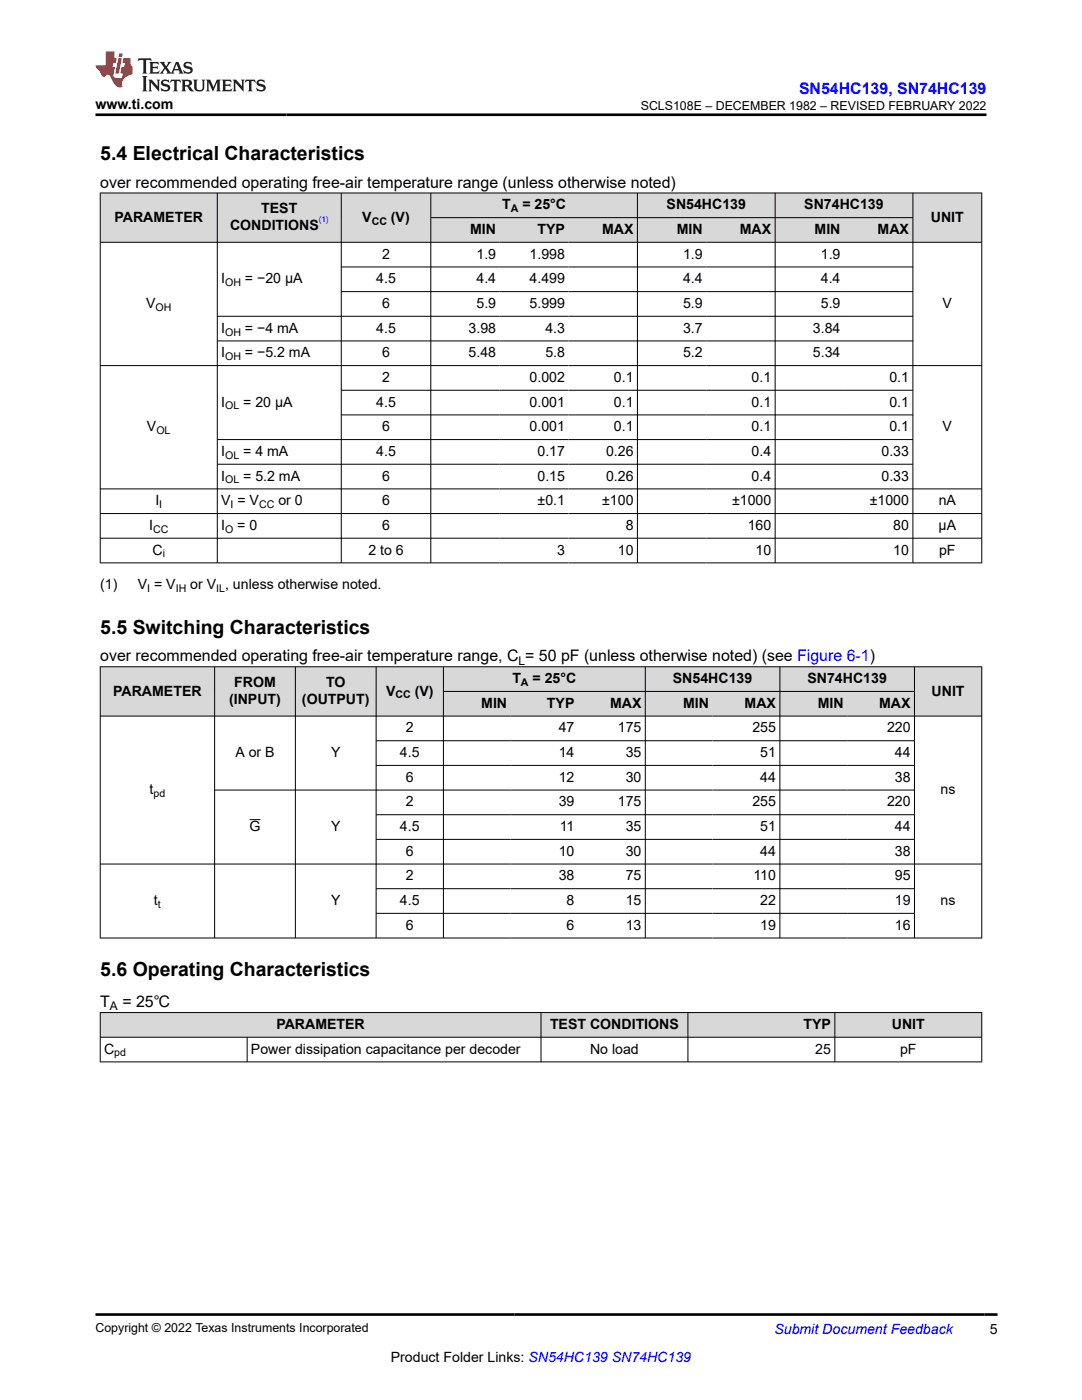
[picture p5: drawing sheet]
<svg xmlns="http://www.w3.org/2000/svg" width="216mm" height="279mm" viewBox="0 0 216 279" stroke-linecap="round" stroke-linejoin="round" font-family="sans-serif">
<g fill="#d8d8d8">
<path d="M20 38.5h175.9v4.9h-175.9z" fill-rule="evenodd"/>
<path d="M20.1 38.6h23.2v9.7h-23.2z" fill-rule="evenodd"/>
<path d="M43.4 38.6h24.6v9.7h-24.6z" fill-rule="evenodd"/>
<path d="M68.2 38.6h17.7v9.7h-17.7z" fill-rule="evenodd"/>
<path d="M86 38.6h41.1v4.8h-41.1z" fill-rule="evenodd"/>
<path d="M127.3 38.6h27.3v4.8h-27.3z" fill-rule="evenodd"/>
<path d="M154.7 38.6h27.4v4.8h-27.4z" fill-rule="evenodd"/>
<path d="M182.2 38.6h13.6v9.7h-13.6z" fill-rule="evenodd"/>
<path d="M86 43.5h13.7v4.8h-13.7z" fill-rule="evenodd"/>
<path d="M99.7 43.5h13.7v4.8h-13.7z" fill-rule="evenodd"/>
<path d="M113.4 43.5h13.7v4.8h-13.7z" fill-rule="evenodd"/>
<path d="M127.3 43.5h13.6v4.8h-13.6z" fill-rule="evenodd"/>
<path d="M140.9 43.5h13.7v4.8h-13.7z" fill-rule="evenodd"/>
<path d="M154.7 43.5h13.7v4.8h-13.7z" fill-rule="evenodd"/>
<path d="M168.4 43.5h13.7v4.8h-13.7z" fill-rule="evenodd"/>
</g>
<g fill="none" stroke="#000" stroke-width=".2">
<path d="M19.9 38.5h176.1M20 38.5v73.9M43.4 38.5v73.9M68.1 38.5v73.9M86 38.5v73.9M127.2 38.5v73.9M154.7 38.5v73.9M182.2 38.5v73.9M195.9 38.5v73.9M19.9 48.4h176.1M68.1 53.3h114.1M68.1 58.2h114.1"/>
<path d="M86 43.4h96.2M19.9 73h176.1M43.4 68h138.8M68.1 77.9h114.1M182.2 63.1h-138.8M19.9 97.6h176.1M43.4 92.6h138.8M68.1 82.8h114.1M182.2 87.7h-138.8M19.9 102.5h176.1M19.9 107.4h176.1M19.9 112.3h176.1"/>
</g>
<g fill="#d8d8d8">
<path d="M20 133.1h175.9v4.9h-175.9z" fill-rule="evenodd"/>
<path d="M20.1 133.1h22.7v9.7h-22.7z" fill-rule="evenodd"/>
<path d="M42.9 133.1h16v9.7h-16z" fill-rule="evenodd"/>
<path d="M59 133.1h16v9.7h-16z" fill-rule="evenodd"/>
<path d="M75.1 133.1h13.3v9.7h-13.3z" fill-rule="evenodd"/>
<path d="M88.5 133.1h40.2v4.8h-40.2z" fill-rule="evenodd"/>
<path d="M128.8 133.1h26.8v4.8h-26.8z" fill-rule="evenodd"/>
<path d="M155.7 133.1h26.7v4.8h-26.7z" fill-rule="evenodd"/>
<path d="M182.5 133.1h13.3v9.7h-13.3z" fill-rule="evenodd"/>
<path d="M88.5 138.1h13.4v4.7h-13.4z" fill-rule="evenodd"/>
<path d="M101.9 138.1h13.4v4.7h-13.4z" fill-rule="evenodd"/>
<path d="M115.3 138.1h13.4v4.7h-13.4z" fill-rule="evenodd"/>
<path d="M128.8 138.1h13.4v4.7h-13.4z" fill-rule="evenodd"/>
<path d="M142.2 138.1h13.4v4.7h-13.4z" fill-rule="evenodd"/>
<path d="M155.7 138.1h13.3v4.7h-13.3z" fill-rule="evenodd"/>
<path d="M169 138.1h13.4v4.7h-13.4z" fill-rule="evenodd"/>
</g>
<g fill="none" stroke="#000" stroke-width=".2">
<path d="M19.9 133.1h176.1M20 133v54.3M42.8 133v54.3M58.9 133v54.3M75.1 133v54.3M88.5 133v54.3M88.5 138h94M128.8 133v54.3M155.6 133v54.3M182.5 133v54.3M195.9 133v54.3M19.9 142.9h176.1"/>
<path d="M75.1 147.8h107.4M75.1 152.8h107.4M182.5 157.7h-139.7M19.9 172.4h176.1M49.8 163.6h2.2M75.1 162.6h107.4M75.1 167.5h107.4M75.1 177.4h107.4M19.9 187.2h176.1M75.1 182.3h107.4"/>
</g>
<g fill="#d8d8d8">
<path d="M20 202.1h175.9v4.9h-175.9z" fill-rule="evenodd"/>
<path d="M20.1 202.1h87.8v4.8h-87.8z" fill-rule="evenodd"/>
<path d="M108 202.1h29.2v4.8h-29.2z" fill-rule="evenodd"/>
<path d="M137.3 202.1h29.2v4.8h-29.2z" fill-rule="evenodd"/>
<path d="M166.6 202.1h29.2v4.8h-29.2z" fill-rule="evenodd"/>
</g>
<path d="M19.9 202.1h176.1M19.9 207h176.1M19.9 211.9h176.1M20 202v10M49.3 207v5M107.9 202v10M137.3 202v10M166.6 202v10M195.9 202v10" fill="none" stroke="#000" stroke-width=".2"/>
<path d="M27.7 11.6l-.2 .6 .5-.2h.6v.1v2.2l-.2 .4h1l-.2-.4v-2.2v-.1h.5l.5 .2-.1-.6zM29.8 12.4l.2 .3v1.6l-.2 .4h1.9l.1-.6a1.08 1.08 0 0 1-1.3 .2v-.7h.6l.4 .2v-.7l-.4 .2h-.6v-.5l.2-.2a1 1 0 0 1 1 .3l-.1-.5zM31.8 12.4l1 1.1-1 1.2h.9l-.2-.2 .4-.8 .5 .8-.2 .2h1.6l-.2-.2 .1-.5h1l.1 .5-.1 .2h.9l-.2-.4-.8-1.9h-.5l-1 2.1-.8-1.1 .9-1h-.8l.2 .2-.5 .6-.3-.6 .1-.2zM35.2 12.8l.4 1h-.8zM36.8 12.5a.65 .65 0 0 0-.2 .7 .65 .65 0 0 0 .6 .5l.7 .1 .1 .3a.79 .79 0 0 1-.7 .4 .79 .79 0 0 1-.7-.5l.1 .7 .2-.1a.93 .93 0 0 0 1.1 0 .93 .93 0 0 0 .4-.9 1.46 1.46 0 0 0-1.2-.6l-.1-.3a1.09 1.09 0 0 1 1.2 .2l-.2-.6-.1 .1-.6-.2zM28.4 15.2l.2 .4v2.2l-.2 .4h1l-.2-.4v-2.2l.2-.4zM29.6 15.9l.2 .4v1.5l-.2 .4h.8l-.3-.4v-1.3l1.7 1.8v-2l.2-.4h-.8l.2 .2 .1 1.1-1.2-1.3zM32.3 16a.65 .65 0 0 0-.2 .8 .65 .65 0 0 0 .7 .4l.6 .2 .1 .2a.79 .79 0 0 1-.7 .4 .79 .79 0 0 1-.7-.5l.1 .7 .2-.1a.93 .93 0 0 0 1.1 .1 .93 .93 0 0 0 .4-1 1.46 1.46 0 0 0-1.2-.5l-.1-.4a1.09 1.09 0 0 1 1.2 .2l-.2-.6-.1 .1-.6-.1zM34.1 15.9l-.1 .6a.63 .63 0 0 1 .7-.3l.1 1.6-.3 .4h1l-.2-.4v-1.6a.66 .66 0 0 1 .8 .3l-.1-.6zM36.2 15.9l.2 .4v1.5l-.2 .4h.9l-.2-.2v-.7h.5l.1 .2a.79 .79 0 0 0 1.2 .6l-1-.9a.61 .61 0 0 0 .6-.6 .61 .61 0 0 0-.5-.7zM36.9 16.2h.2a.47 .47 0 0 1 .5 .1 .47 .47 0 0 1 .1 .5l-.2 .1-.6 .1zM38.5 15.9l.2 .2a2.27 2.27 0 0 0 .4 2 1.04 1.04 0 0 0 1.7-.7v-1.3l.2-.2h-.8l.2 .4v1.1a.6 .6 0 0 1-.6 .6 .6 .6 0 0 1-.6-.6v-1.1l.3-.4zM41.1 15.9l.2 .4v1.5l-.2 .4h.7l-.2-.4v-1.4l.9 1.9 .8-1.9v1.4l-.2 .4h1l-.3-.4v-1.5l.3-.4h-.8l-.7 1.5-.7-1.5zM44.3 15.9l.2 .4v1.5l-.2 .4h1.9l.1-.6a1.09 1.09 0 0 1-1.3 .2v-.7h.6l.4 .2v-.6l-.4 .2h-.6v-.6l.2-.1a1.01 1.01 0 0 1 1 .3l-.1-.6zM46.4 15.9l.3 .4v1.5l-.3 .4h.8l-.2-.4v-1.3l1.6 1.8v-2l.2-.4h-.7l.2 .2v1.1l-1.2-1.3zM49 15.9l-.1 .6a.63 .63 0 0 1 .8-.3v1.6l-.3 .4h1l-.2-.4v-1.6a.66 .66 0 0 1 .8 .3l-.1-.6zM51.4 16a.65 .65 0 0 0-.2 .8 .65 .65 0 0 0 .6 .4l.6 .2 .2 .2a.79 .79 0 0 1-.8 .4 .79 .79 0 0 1-.6-.5l.1 .7 .2-.1a.93 .93 0 0 0 1 .1 .93 .93 0 0 0 .5-1 1.46 1.46 0 0 0-1.3-.5l-.1-.4a1.09 1.09 0 0 1 1.3 .2l-.2-.6-.2 .1-.5-.1z" fill="#231f20"/>
<path d="M21.1 10.3v2.7h-2.1l.1 .4 .9 1a.95 .95 0 0 0 .9 .9 .59 .59 0 0 1 .6-.4 .59 .59 0 0 1 .5 .3l.4 .8a1.59 1.59 0 0 0 2.1 1.4 1.61 1.61 0 0 1 1-2.3l1-.3-.1-1.5a1.59 1.59 0 0 1-.4-1.7h-1.4l-.2 .9h.5l-.1 .9h-.5l-.2 .9v.3l.4 .1-.2 .9h-.6a.73 .73 0 0 1-1.1-.7l.3-1.5h-.5l.2-.9h.5l.2-.9h-.5v-1.3zM23.6 11.6l-.6 3.1h.7l.6-3.1zM23.8 10.7l-.1 .6h.7l.1-.6z" fill="#ed1c24"/>
<path d="M19 22.9h177.8M19 262.3h180" fill="none" stroke="#000" stroke-width=".53"/>
<g font-size="3.9">
<text x="20" y="32">5.4 Electrical Characteristics</text>
<text x="20" y="126.6">5.5 Switching Characteristics</text>
<text x="20" y="194.9">5.6 Operating Characteristics</text>
</g>
<text font-size="3.2" fill="#00f" x="159.4" y="18.7">SN54HC139, SN74HC139</text>
<g font-size="3.2">
<text x="20" y="37.5">over recommended operating free-air temperature range (unless otherwise noted)</text>
<text x="20" y="132">over recommended operating free-air temperature range, C = 50 pF (unless otherwise noted) (see Figure 6-1)</text>
<text x="20" y="201">T</text>
<text x="24.4" y="201">= 25℃</text>
</g>
<g font-size="2.8">
<text x="19" y="21.8">www.ti.com</text>
<text x="100.2" y="41.8">T</text>
<text x="104.2" y="41.8">= 25°C</text>
<text x="133" y="41.8">SN54HC139</text>
<text x="160.5" y="41.8">SN74HC139</text>
<text x="22.8" y="44.2">PARAMETER</text>
<text x="45.9" y="45.9">CONDITIONS</text>
<text x="52.1" y="42.6">TEST</text>
<text x="72.3" y="44.2">V</text>
<text x="78" y="44.2">(V)</text>
<text x="93.8" y="46.7">MIN</text>
<text x="107.3" y="46.7">TYP</text>
<text x="120.1" y="46.7">MAX</text>
<text x="135.1" y="46.7">MIN</text>
<text x="147.6" y="46.7">MAX</text>
<text x="162.5" y="46.7">MIN</text>
<text x="175.1" y="46.7">MAX</text>
<text x="185.7" y="44.2">UNIT</text>
<text x="76.2" y="51.6">2</text>
<text x="95.1" y="51.6">1.9</text>
<text x="105.7" y="51.6">1.998</text>
<text x="136.3" y="51.6">1.9</text>
<text x="163.8" y="51.6">1.9</text>
<text x="44.1" y="56.6">I</text>
<text x="48.9" y="56.6">= −20 μA</text>
<text x="75.1" y="56.6">4.5</text>
<text x="95.1" y="56.6">4.4</text>
<text x="105.7" y="56.6">4.499</text>
<text x="136.3" y="56.6">4.4</text>
<text x="163.8" y="56.6">4.4</text>
<text x="29.2" y="61.5">V</text>
<text x="76.2" y="61.5">6</text>
<text x="95.1" y="61.5">5.9</text>
<text x="105.7" y="61.5">5.999</text>
<text x="136.3" y="61.5">5.9</text>
<text x="163.8" y="61.5">5.9</text>
<text x="188.1" y="61.5">V</text>
<text x="44.1" y="66.4">I</text>
<text x="44.1" y="71.3">I</text>
<text x="48.9" y="66.4">= −4 mA</text>
<text x="48.9" y="71.3">= −5.2 mA</text>
<text x="75.1" y="66.4">4.5</text>
<text x="76.2" y="71.3">6</text>
<text x="93.5" y="66.4">3.98</text>
<text x="93.5" y="71.3">5.48</text>
<text x="108.8" y="66.4">4.3</text>
<text x="108.8" y="71.3">5.8</text>
<text x="136.3" y="66.4">3.7</text>
<text x="136.3" y="71.3">5.2</text>
<text x="162.2" y="66.4">3.84</text>
<text x="162.2" y="71.3">5.34</text>
<text x="76.2" y="76.2">2</text>
<text x="105.7" y="76.2">0.002</text>
<text x="122.5" y="76.2">0.1</text>
<text x="150" y="76.2">0.1</text>
<text x="177.5" y="76.2">0.1</text>
<text x="44.1" y="81.2">I</text>
<text x="48.5" y="81.2">= 20 μA</text>
<text x="75.1" y="81.2">4.5</text>
<text x="105.7" y="81.2">0.001</text>
<text x="122.5" y="81.2">0.1</text>
<text x="150" y="81.2">0.1</text>
<text x="177.5" y="81.2">0.1</text>
<text x="29.3" y="86.1">V</text>
<text x="76.2" y="86.1">6</text>
<text x="105.7" y="86.1">0.001</text>
<text x="122.5" y="86.1">0.1</text>
<text x="150" y="86.1">0.1</text>
<text x="177.5" y="86.1">0.1</text>
<text x="188.1" y="86.1">V</text>
<text x="44.1" y="91">I</text>
<text x="44.1" y="95.9">I</text>
<text x="48.5" y="91">= 4 mA</text>
<text x="48.5" y="95.9">= 5.2 mA</text>
<text x="75.1" y="91">4.5</text>
<text x="76.2" y="95.9">6</text>
<text x="107.2" y="91">0.17</text>
<text x="107.2" y="95.9">0.15</text>
<text x="120.9" y="91">0.26</text>
<text x="120.9" y="95.9">0.26</text>
<text x="150" y="91">0.4</text>
<text x="150" y="95.9">0.4</text>
<text x="175.9" y="91">0.33</text>
<text x="175.9" y="95.9">0.33</text>
<text x="31" y="100.8">I</text>
<text x="44.1" y="100.8">V = V</text>
<text x="55.5" y="100.8">or 0</text>
<text x="76.2" y="100.8">6</text>
<text x="107.3" y="100.8">±0.1</text>
<text x="120.2" y="100.8">±100</text>
<text x="146.1" y="100.8">±1000</text>
<text x="173.6" y="100.8">±1000</text>
<text x="187.3" y="100.8">nA</text>
<text x="29.8" y="105.8">I</text>
<text x="44.1" y="105.8">I</text>
<text x="47.3" y="105.8">= 0</text>
<text x="76.2" y="105.8">6</text>
<text x="124.9" y="105.8">8</text>
<text x="149.2" y="105.8">160</text>
<text x="178.3" y="105.8">80</text>
<text x="187.3" y="105.8">μA</text>
<text x="30.4" y="110.7">C</text>
<text x="73.5" y="110.7">2 to 6</text>
<text x="111.2" y="110.7">3</text>
<text x="123.3" y="110.7">10</text>
<text x="150.8" y="110.7">10</text>
<text x="178.3" y="110.7">10</text>
<text x="187.4" y="110.7">pF</text>
<text x="20" y="117.5">(1)</text>
<text x="27.5" y="117.5">V = V</text>
<text x="38" y="117.5">or V , unless otherwise noted.</text>
<text x="46.7" y="137.1">FROM</text>
<text x="65.1" y="137.1">TO</text>
<text x="102.2" y="136.3">T</text>
<text x="106.3" y="136.3">= 25°C</text>
<text x="134.3" y="136.3">SN54HC139</text>
<text x="161.1" y="136.3">SN74HC139</text>
<text x="22.6" y="138.8">PARAMETER</text>
<text x="45.7" y="140.5">(INPUT)</text>
<text x="60.3" y="140.5">(OUTPUT)</text>
<text x="77" y="138.8">V</text>
<text x="82.7" y="138.8">(V)</text>
<text x="96" y="141.3">MIN</text>
<text x="109.1" y="141.3">TYP</text>
<text x="121.7" y="141.3">MAX</text>
<text x="136.3" y="141.3">MIN</text>
<text x="148.6" y="141.3">MAX</text>
<text x="163.2" y="141.3">MIN</text>
<text x="175.4" y="141.3">MAX</text>
<text x="185.9" y="138.8">UNIT</text>
<text x="81" y="146.2">2</text>
<text x="111.5" y="146.2">47</text>
<text x="123.3" y="146.2">175</text>
<text x="150.1" y="146.2">255</text>
<text x="177" y="146.2">220</text>
<text x="47" y="151.1">A or B</text>
<text x="66.1" y="151.1">Y</text>
<text x="79.8" y="151.1">4.5</text>
<text x="111.5" y="151.1">14</text>
<text x="124.9" y="151.1">35</text>
<text x="151.7" y="151.1">51</text>
<text x="178.6" y="151.1">44</text>
<text x="29.8" y="158.5">t</text>
<text x="81" y="160.9">2</text>
<text x="81" y="156">6</text>
<text x="111.5" y="156">12</text>
<text x="111.5" y="160.9">39</text>
<text x="123.3" y="160.9">175</text>
<text x="124.9" y="156">30</text>
<text x="150.1" y="160.9">255</text>
<text x="151.7" y="156">44</text>
<text x="177" y="160.9">220</text>
<text x="178.6" y="156">38</text>
<text x="187.7" y="158.5">ns</text>
<text x="49.8" y="165.9">G</text>
<text x="66.1" y="165.9">Y</text>
<text x="79.8" y="165.9">4.5</text>
<text x="111.7" y="165.9">11</text>
<text x="124.9" y="165.9">35</text>
<text x="151.7" y="165.9">51</text>
<text x="178.6" y="165.9">44</text>
<text x="81" y="170.8">6</text>
<text x="111.5" y="170.8">10</text>
<text x="124.9" y="170.8">30</text>
<text x="151.7" y="170.8">44</text>
<text x="178.6" y="170.8">38</text>
<text x="81" y="175.7">2</text>
<text x="111.5" y="175.7">38</text>
<text x="124.9" y="175.7">75</text>
<text x="150.4" y="175.7">110</text>
<text x="178.6" y="175.7">95</text>
<text x="30.7" y="180.6">t</text>
<text x="66.1" y="180.6">Y</text>
<text x="79.8" y="180.6">4.5</text>
<text x="81" y="185.6">6</text>
<text x="113.1" y="180.6">8</text>
<text x="113.1" y="185.6">6</text>
<text x="124.9" y="180.6">15</text>
<text x="124.9" y="185.6">13</text>
<text x="151.7" y="180.6">22</text>
<text x="151.7" y="185.6">19</text>
<text x="178.6" y="180.6">19</text>
<text x="178.6" y="185.6">16</text>
<text x="187.7" y="180.6">ns</text>
<text x="55.1" y="205.4">PARAMETER</text>
<text x="109.8" y="205.4">TEST CONDITIONS</text>
<text x="160.3" y="205.4">TYP</text>
<text x="178" y="205.4">UNIT</text>
<text x="20.8" y="210.3">C</text>
<text x="50.1" y="210.3">Power dissipation capacitance per decoder</text>
<text x="117.7" y="210.3">No load</text>
<text x="162.7" y="210.3">25</text>
<text x="179.6" y="210.3">pF</text>
<text x="197.5" y="266.1">5</text>
<text x="78" y="271.7">Product Folder Links: SN54HC139 SN74HC139</text>
</g>
<text font-size="2.8" fill="#00f" x="154.5" y="266.2">Submit Document Feedback</text>
<g font-size="2.5">
<text x="127.9" y="21.9">SCLS108E – DECEMBER 1982 – REVISED FEBRUARY 2022</text>
<text x="19" y="265.9">Copyright © 2022 Texas Instruments Incorporated</text>
</g>
<g font-size="2.4">
<text x="103.5" y="132.7">L</text>
<text x="21.9" y="201.7">A</text>
</g>
<g font-size="2.1">
<text x="74.2" y="44.8">CC</text>
<text x="101.9" y="42.4">A</text>
<text x="44.9" y="57.1">OH</text>
<text x="31" y="62">OH</text>
<text x="44.9" y="67">OH</text>
<text x="44.9" y="71.9">OH</text>
<text x="44.9" y="81.7">OL</text>
<text x="31.2" y="86.6">OL</text>
<text x="44.9" y="91.6">OL</text>
<text x="31.8" y="101.4">I</text>
<text x="44.9" y="96.5">OL</text>
<text x="46" y="101.4">I</text>
<text x="51.7" y="101.4">CC</text>
<text x="30.5" y="106.3">CC</text>
<text x="44.9" y="106.3">O</text>
<text x="32.5" y="111.3">i</text>
<text x="29.4" y="118.1">I</text>
<text x="35.1" y="118.1">IH</text>
<text x="43.1" y="118.1">IL</text>
<text x="104" y="136.9">A</text>
<text x="78.9" y="139.4">CC</text>
<text x="30.6" y="159.1">pd</text>
<text x="31.5" y="181.2">t</text>
<text x="22.8" y="210.8">pd</text>
</g>
<text font-size="1.6" fill="#00f" x="63.6" y="44.3">(1)</text>
</svg>
